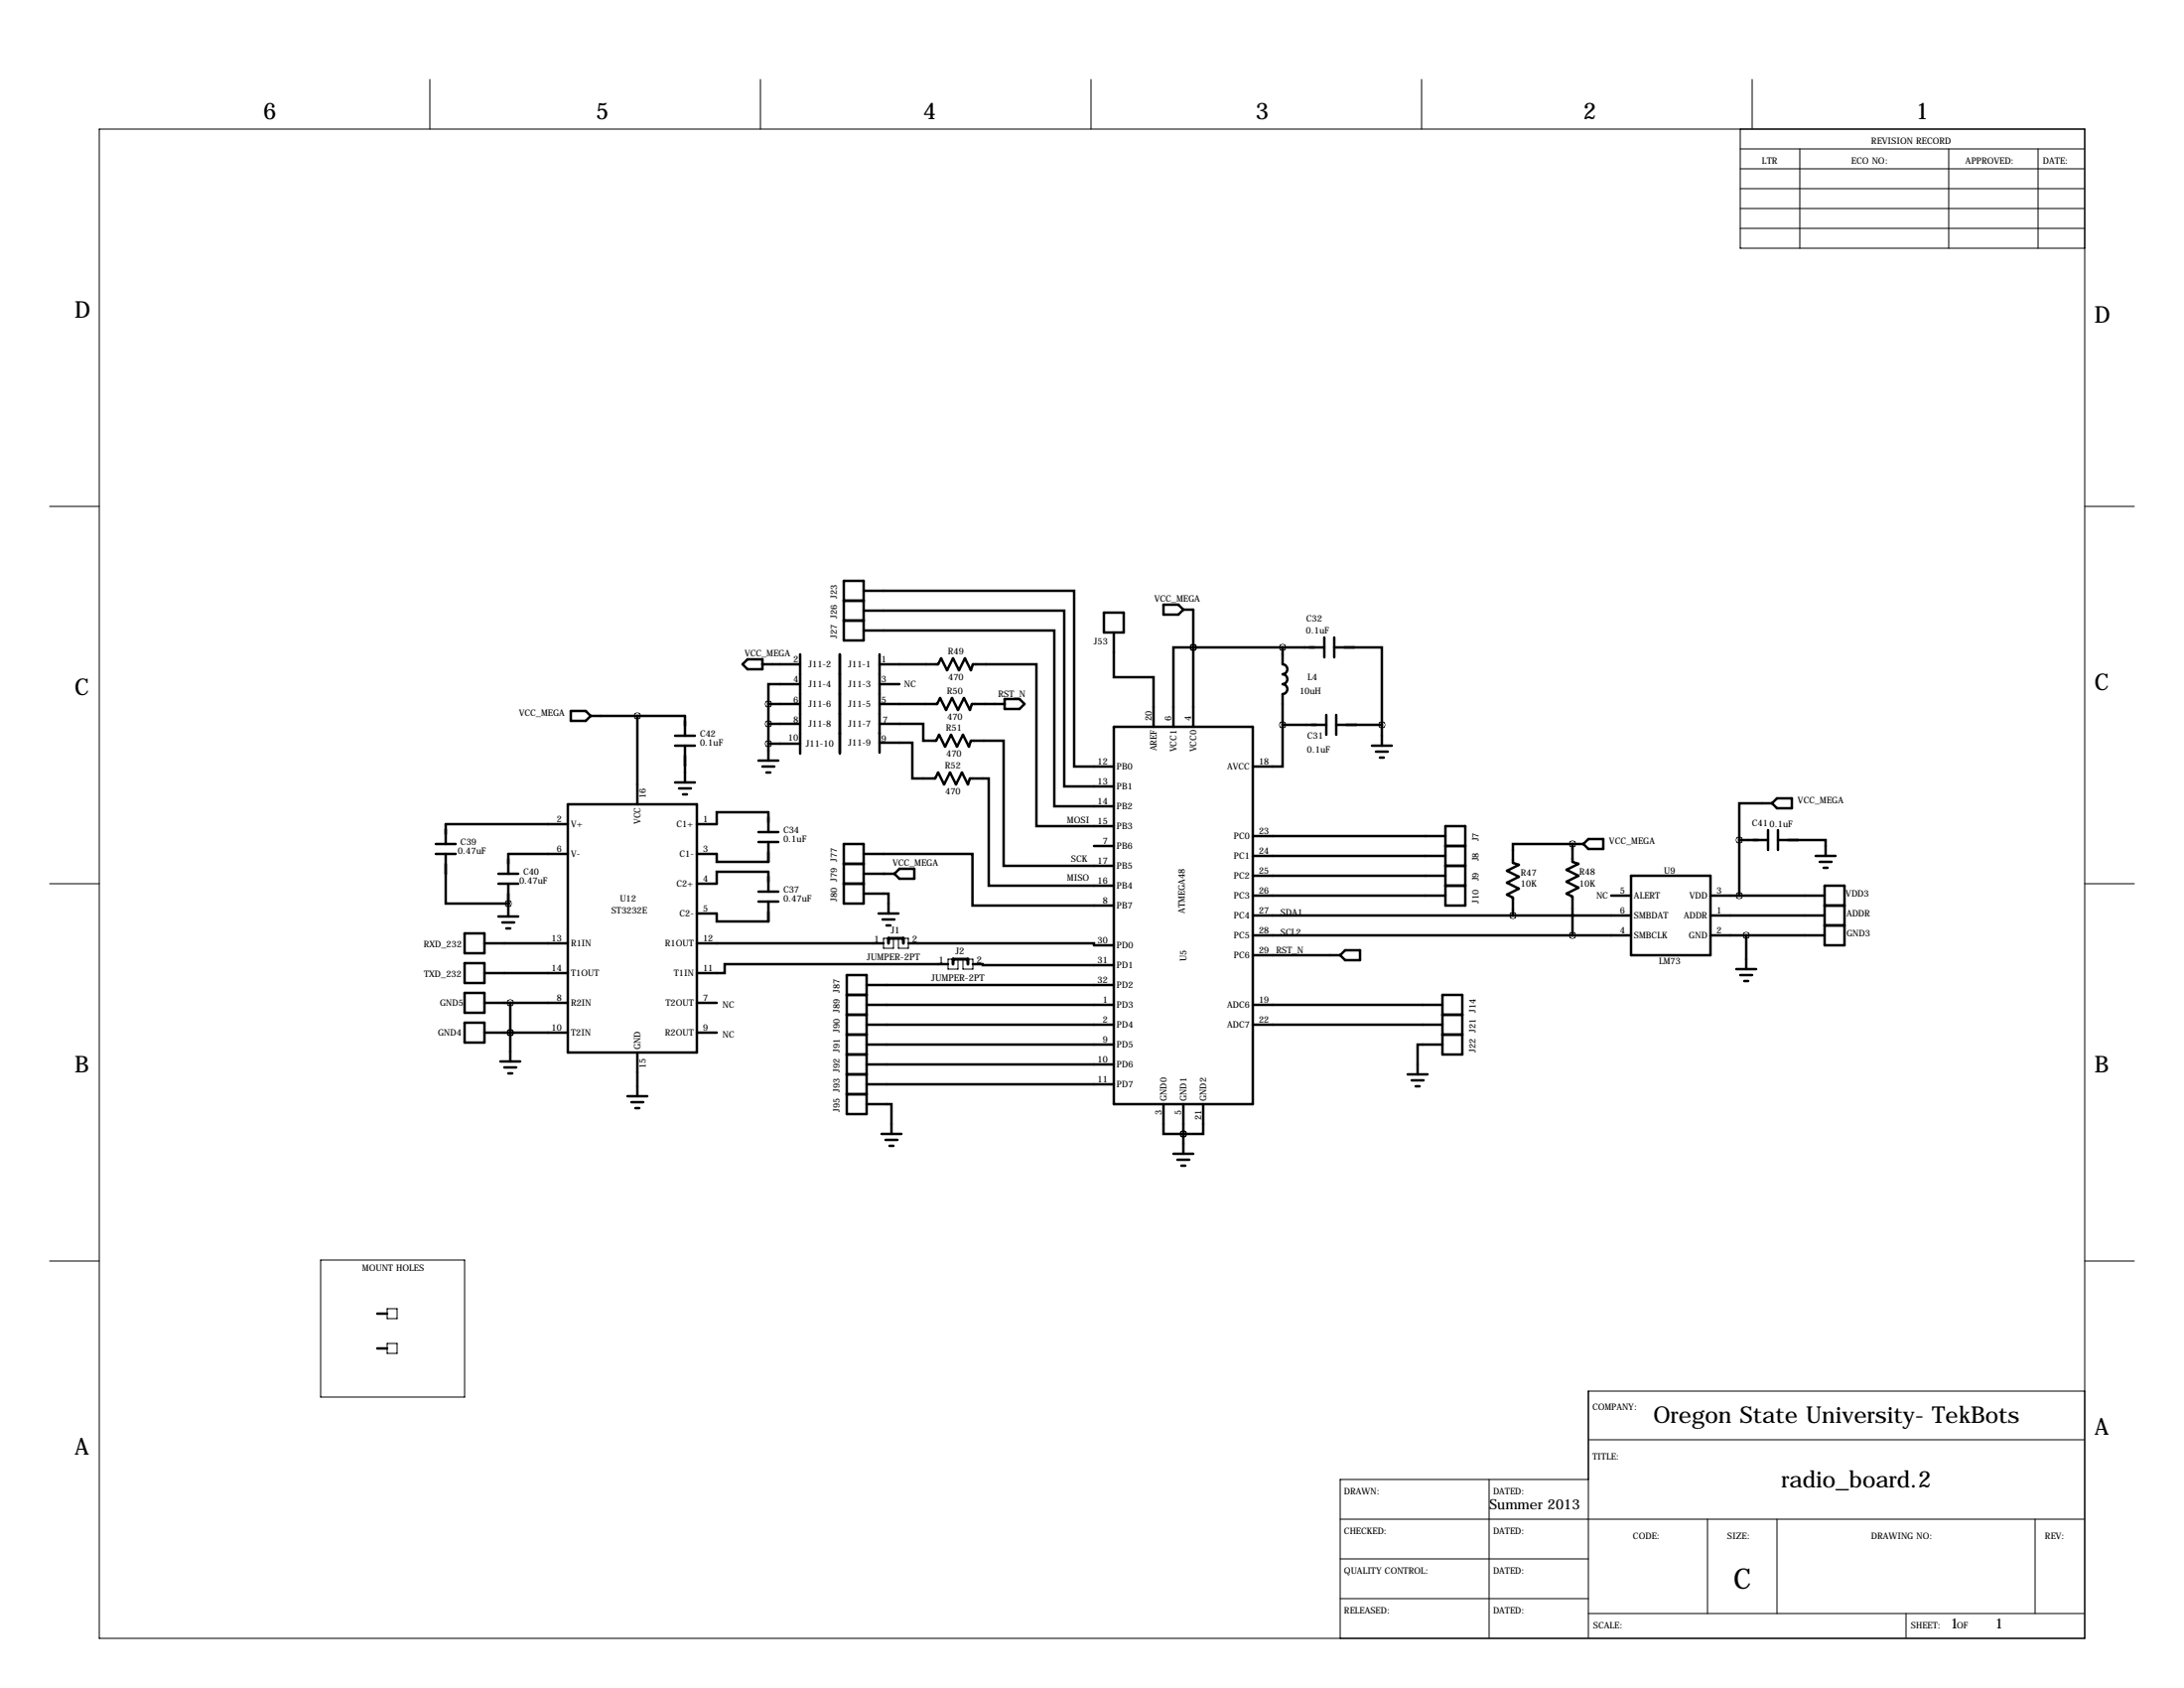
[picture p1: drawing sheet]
<svg xmlns="http://www.w3.org/2000/svg" width="559mm" height="432mm" viewBox="0 0 559 432" stroke-linecap="round" stroke-linejoin="round" font-family="sans-serif">
<g fill="none" stroke="#000" stroke-width=".25">
<path d="M25.4 33h508v386.1h-508zM110 20.3v12.7M194.6 20.3v12.7M279.1 20.3v12.7M363.7 20.3v12.7M445.3 38.1h88.1M445.3 33v30.5h88.1M448.3 20.3v12.7M460.5 38.1v25.4M498.6 38.1v25.4M521.5 38.1v25.4M445.3 48.3h88.1"/>
<path d="M445.3 43.2h88.1M445.3 53.3h88.1M445.3 58.4h88.1M12.7 129.5h12.7M533.4 129.5h12.7M12.7 226.1h12.7M533.4 226.1h12.7M226.1 240h2.5v2.6h-2.5zM229.9 240h2.5v2.6h-2.5zM242.6 245.4h2.5v2.5h-2.5zM246.4 245.4h2.5v2.5h-2.5zM12.7 322.6h12.7"/>
<path d="M82 322.3h36.9v35.1h-36.9zM99.1 334.8h2.5v2.5h-2.5zM533.4 322.6h12.7M99.1 343.7h2.5v2.5h-2.5zM533.4 355.9h-127v63.2M381 378.5v40.6M406.4 368.3h127M406.4 378.5h-63.5v40.6M342.9 388.6h190.5M342.9 398.8h63.5M436.9 388.6v24.1M454.7 388.6v24.1"/>
<path d="M520.7 388.6v24.1M342.9 408.9h63.5M406.4 412.7h127M487.7 412.7v6.4"/>
</g>
<g fill="none" stroke="#000" stroke-width=".63">
<path d="M215.9 153.7h5.1M215.9 148.6h5.1v15.2h-5.1zM215.9 158.8h5.1M221 156.2h51.3v45h12.7M221 151.1h53.8v45h10.2M282.4 156.7h5.1v5.1h-5.1zM297.7 154.7h3.8l1.3 1.3-1.3 1.2h-3.8zM302.8 156h2.5v29.9M190 169.9l1.3-1.2h3.8v2.5h-3.8zM195.1 169.9h9.6M204.7 175h-8.1v5.1M204.7 167.4v25.4"/>
<path d="M214.9 167.4v25.4M221 161.3h48.7v44.9h15.3M225 169.9h15l.8-1.5 1.5 3 1.5-3 1.6 3 1.5-3 1.5 3 .5-1.5h16.3v41.4h19.8M225 167.4v25.1M225 175h5.1M257 178.8h3.9l1.2 1.3-1.2 1.3h-3.9zM285 161.8v11.4h10.1v12.7M305.3 165.6h-5.1v20.3M305.3 165.6h.1M305.3 165.6h33.5M328.2 165.6v4.3a1.27 1.27 0 0 1 1.2 1.3 1.27 1.27 0 0 1-1.2 1.3 1.27 1.27 0 0 1 1.2 1.2 1.27 1.27 0 0 1-1.2 1.3 1.27 1.27 0 0 1 1.2 1.3 1.27 1.27 0 0 1-1.2 1.2v7.9M338.8 163.1v5"/>
<path d="M341.4 165.6h12.2v19.8M341.4 163.1v5M146 181.9h3.9l1.2 1.2-1.2 1.3h-3.9zM151.1 183.1h24.2v5.1M163.1 183.1v22.6M172.7 188.2h5.1M172.7 190.8h5.1M175.3 190.8v9.4M194.1 194.6h5M195.1 196.1h3M196.1 197.6h1M196.6 180.1v14.5"/>
<path d="M196.6 180.1h8.1M196.6 185.2h8.1M196.6 190.2h8.1M225 185.2h11.2v4.3h3.3l.8-1.5 1.5 3 1.5-3 1.6 3 1.5-3 1.5 3 .5-1.5h8.4v32h28.2M225 190h8.4v9.1h5.9l.7-1.5 1.6 3.1 1.5-3.1 1.5 3.1 1.5-3.1 1.5 3.1 .6-1.6h4.8v27.5h32M225 180.1h14.8l.7-1.5 1.6 3 1.5-3 1.5 3 1.5-3 1.6 3 .5-1.5h8.3M285 185.9h35.5v96.5h-35.5zM328.2 185.4v10.7h-7.7M328.2 185.4h11.1M339.3 182.9v5.1M341.9 185.4h11.7M341.9 182.9v5.1"/>
<path d="M351 190.8h5.1M352 192.3h3.1M353.1 193.8h1M353.6 185.4v5.4M111.5 215.9h5.1M111.5 218.4h5.1M114 218.4v12.7h16M145.3 218.4h-15.3v5.1M145.3 210.8h-31.3v5.1M145.3 205.7h33v63.5h-33zM172.7 200.2h5.1M173.7 201.7h3.1"/>
<path d="M174.8 203.2h1M178.3 210.8h5.1v-3h13.2v5.1M194.1 212.9h5M194.1 215.4h5M196.6 215.4v5.1h-13.2v-2.1h-5.1M215.9 215.9h5.1v15.2h-5.1zM221 218.4h27.8v13.2h36.2M279.9 216.4h5.1M320.5 218.9h49.3M320.5 213.9h49.3M369.8 216.4h5.1M369.8 211.3h5.1v20.3h-5.1z"/>
<path d="M402.3 215.9h-15.2v4.8l1.5 .5-3 1.6 3 1.5-3 1.5 3 1.5-3 1.6 1.5 .7v4.6M402.3 215.9h2.8M402.3 215.9v4.6l1.6 .5-3.1 1.5 3.1 1.5-3.1 1.6 3.1 1.5-3.1 1.5 1.5 .8v9.9M405.1 215.9l1.3-1.3h3.8v2.6h-3.8zM445 214.9h7.4M445 214.9v14.2M452.4 212.3v5.1M453.4 205.5h-8.4v9.4M453.4 205.5l1.3-1.3h3.8v2.6h-3.8zM454.9 214.9h12.2v4M454.9 212.3v5.1M464.6 218.9h5"/>
<path d="M118.9 238.8h5.1v5h-5.1zM127.5 226.1h5.1M127.5 223.5h5.1M127.5 234.4h5.1M128.5 236h3.1M129.5 237.5h1.1M130 231.1h.1M130 226.1v8.3M178.3 226.1h5.1v-3.1h13.2v5.1M194.1 228.1h5M194.1 230.6h5M196.6 230.6v5.1h-13.2v-2h-5.1"/>
<path d="M215.9 221h5.1M215.9 226.1h5.1M221 228.6h6.3v5.1M221 223.5h7.9M224.8 233.7h5.1M225.8 235.2h3.1M226.8 236.7h1M228.9 223.5l1.2-1.3h3.8v2.6h-3.8zM320.5 224h49.3M320.5 229.1h49.3M320.5 234.2h96.8M320.5 239.3h96.8"/>
<path d="M369.8 221.5h5.1M369.8 226.6h5.1M412.2 229.1h5.1M417.3 224h20.3v20.3h-20.3zM437.6 229.1h29.3M437.6 234.2h29.3M437.6 239.3h29.3M446.8 239.3v8.6M465.6 220.5h3M466.6 222h1M466.9 231.6h5M466.9 226.6h5v15.2h-5z"/>
<path d="M466.9 236.7h5M118.9 246.4h5.1v5.1h-5.1zM118.9 254h5.1v5.1h-5.1zM124 248.9h21.3M124 241.3h21.3M124 256.5h21.3M130.6 256.5v15M178.3 241.3h47.8M178.3 256.5h5.1M216.7 259.6h5M216.7 254.5h5M216.7 249.4h5v35.6h-5z"/>
<path d="M221.7 257h63.3M221.7 252h63.3M232.4 241.3h47.5v.5h5.1M242.6 246.6h-57.2v2.3h-7.1M248.9 246.6h2.6v.3h33.5M320.5 257h48.6M320.5 244.3h22.4M344.2 243.1h3.8v2.5h-3.8l-1.3-1.3zM369.1 259.6h5M369.1 254.5h5v15.2h-5zM444.2 247.9h5.1M445.3 249.4h3"/>
<path d="M446.3 251h1M118.9 261.6h5.1v5.1h-5.1zM124 264.2h21.3M128 271.5h5.1M129 273h3.1M130 274.6h1.1M130.6 264.2h.1M163.1 269.2v11.2M178.3 264.2h5.1M216.7 264.7h5M216.7 269.7h5M216.7 274.8h5"/>
<path d="M216.7 279.9h5M221.7 262.1h63.3M221.7 277.4h63.3M221.7 272.3h63.3M221.7 267.2h63.3M320.5 262.1h48.6M360.2 274.8h5.1M361.2 276.4h3M362.2 277.9h1M369.1 267.2h-6.4v7.6M369.1 264.7h5M160.5 280.4h5.1"/>
<path d="M161.5 281.9h3.1M162.6 283.5h1M221.7 282.4h6.4v7.7M225.6 290.1h5M226.6 291.6h3M227.6 293.1h1M297.7 282.4v7.7h5.1M300.2 295.1h5.1M301.2 296.7h3.1M302.3 298.2h1M302.8 290.1h.1M302.8 282.4v12.7"/>
<path d="M307.8 282.4v7.7h-5M96.5 336h2.6M96.5 344.9h2.6"/>
</g>
<path d="M227.3 241.3v-1.3h3.8v1.3M243.8 246.6v-1.2h3.8v1.2" fill="none" stroke="#000" stroke-width=".76"/>
<path d="M302.7 290.1a.06 .06 0 0 0 .1 0 .06 .06 0 0 0-.1 0zM302.7 290.1a.06 .06 0 0 0 .1 0 .06 .06 0 0 0-.1 0zM328.1 165.6a.06 .06 0 0 0 .1 0 .06 .06 0 0 0-.1 0zM305.2 165.6a.1 .1 0 0 0 .2 0 .1 .1 0 0 0-.2 0zM402.3 215.9a.06 .06 0 0 0 .1 0 .06 .06 0 0 0-.1 0zM387 234.2a.1 .1 0 0 0 .2 0 .1 .1 0 0 0-.2 0zM196.5 190.2a.1 .1 0 0 0 .2 0 .1 .1 0 0 0-.2 0zM196.5 185.2a.1 .1 0 0 0 .2 0 .1 .1 0 0 0-.2 0zM196.5 180.1a.1 .1 0 0 0 .2 0 .1 .1 0 0 0-.2 0zM446.7 239.3a.06 .06 0 0 0 .1 0 .06 .06 0 0 0-.1 0zM305.2 165.6a.1 .1 0 0 0 .2 0 .1 .1 0 0 0-.2 0zM163 183.1a.06 .06 0 0 0 .1 0 .06 .06 0 0 0-.1 0zM444.9 229.1a.1 .1 0 0 0 .2 0 .1 .1 0 0 0-.2 0zM353.5 185.4a.06 .06 0 0 0 .1 0 .06 .06 0 0 0-.1 0zM328.1 185.4a.06 .06 0 0 0 .1 0 .06 .06 0 0 0-.1 0zM130 231.1a.06 .06 0 0 0 .1 0 .06 .06 0 0 0-.1 0zM130.5 264.2a.06 .06 0 0 0 .1 0 .06 .06 0 0 0-.1 0zM130.5 264.2a.06 .06 0 0 0 .1 0 .06 .06 0 0 0-.1 0zM402.3 239.3a.06 .06 0 0 0 .1 0 .06 .06 0 0 0-.1 0zM130.5 256.5a.06 .06 0 0 0 .1 0 .06 .06 0 0 0-.1 0zM444.9 214.9a.1 .1 0 0 0 .2 0 .1 .1 0 0 0-.2 0z" fill="#000" stroke="#000" stroke-width="1.7"/>
<text font-size="7.3" x="443.5" y="406.4">C</text>
<g font-size="5.9">
<text x="67.3" y="30.5">6</text>
<text x="152.4" y="30.5">5</text>
<text x="236.2" y="30.5">4</text>
<text x="321.3" y="30.5">3</text>
<text x="405.1" y="30.5">2</text>
<text x="490.2" y="30.5">1</text>
<text x="19" y="81.3">D</text>
<text x="535.9" y="82.6">D</text>
<text x="19" y="177.8">C</text>
<text x="535.9" y="176.5">C</text>
<text x="19" y="274.3">B</text>
<text x="535.9" y="274.3">B</text>
<text x="423" y="364">Oregon State University- TekBots</text>
<text x="535.9" y="367">A</text>
<text x="19" y="372.1">A</text>
<text x="455.8" y="380.5">radio_board.2</text>
</g>
<g font-size="3.6">
<text x="381" y="386.1">Summer 2013</text>
<text x="499.1" y="416.6">1</text>
<text x="510.5" y="416.6">1</text>
</g>
<g font-size="2.4">
<text x="228" y="238.8">J1</text>
<text x="221.8" y="245.5">JUMPER-2PT</text>
<text x="223.7" y="241">1</text>
<text x="233.4" y="241">2</text>
<text x="244.5" y="244.1">J2</text>
<text x="238.3" y="250.8">JUMPER-2PT</text>
<text x="240.2" y="246.4">1</text>
<text x="249.9" y="246.4">2</text>
</g>
<g font-size="2.3">
<text x="450.8" y="41.9">LTR</text>
<text x="473.7" y="41.9">ECO NO:</text>
<text x="478.8" y="36.8">REVISION RECORD</text>
<text x="502.9" y="41.9">APPROVED:</text>
<text x="522.7" y="41.9">DATE:</text>
<text x="295.4" y="153.9">VCC_MEGA</text>
<text x="334.2" y="159.1">C32</text>
<text x="190.5" y="167.9">VCC_MEGA</text>
<text x="214.1" y="163.3" transform="rotate(-90 214.1 163.3)">J27 J26 J23</text>
<text x="242.6" y="167.4">R49</text>
<text x="279.9" y="164.8">J53</text>
<text x="334.2" y="162.1">0.1uF</text>
<text x="202.9" y="169.4">2</text>
<text x="206.9" y="170.7">J11-2</text>
<text x="217.1" y="170.7">J11-1</text>
<text x="225.6" y="169.4">1</text>
<text x="202.9" y="174.5">4</text>
<text x="202.9" y="179.8">6</text>
<text x="206.9" y="175.8">J11-4</text>
<text x="217.1" y="175.8">J11-3</text>
<text x="225.6" y="174.5">3</text>
<text x="225.6" y="179.8">5</text>
<text x="231.4" y="175.8">NC</text>
<text x="242.3" y="177.5">R50</text>
<text x="242.6" y="174.1">470</text>
<text x="255.4" y="178.3">RST_N</text>
<text x="332.5" y="177.5">10uH</text>
<text x="334.5" y="174.1">L4</text>
<text x="132.8" y="183.1">VCC_MEGA</text>
<text x="202.9" y="184.9">8</text>
<text x="206.9" y="180.8">J11-6</text>
<text x="206.9" y="185.9">J11-8</text>
<text x="217.1" y="180.8">J11-5</text>
<text x="217.1" y="185.9">J11-7</text>
<text x="225.8" y="184.9">7</text>
<text x="242.4" y="184.2">470</text>
<text x="294.6" y="184.4" transform="rotate(-90 294.6 184.4)">20</text>
<text x="299.7" y="184.4" transform="rotate(-90 299.7 184.4)">6</text>
<text x="304.8" y="184.4" transform="rotate(-90 304.8 184.4)">4</text>
<text x="179.1" y="188.5">C42</text>
<text x="179.1" y="190.8">0.1uF</text>
<text x="201.7" y="189.5">10</text>
<text x="206.2" y="191">J11-10</text>
<text x="217.1" y="190.8">J11-9</text>
<text x="225.6" y="189.7">9</text>
<text x="242.1" y="186.9">R51</text>
<text x="334.5" y="189.1">C31</text>
<text x="241.8" y="196.6">R52</text>
<text x="242.1" y="193.6">470</text>
<text x="280.8" y="195.6">12</text>
<text x="285.7" y="196.9">PB0</text>
<text x="296" y="192.1" transform="rotate(-90 296 192.1)">AREF</text>
<text x="301" y="192.4" transform="rotate(-90 301 192.4)">VCC1</text>
<text x="306.1" y="192.4" transform="rotate(-90 306.1 192.4)">VCC0</text>
<text x="314" y="196.9">AVCC</text>
<text x="322.1" y="195.6">18</text>
<text x="334.4" y="192.5">0.1uF</text>
<text x="241.9" y="203.3">470</text>
<text x="280.8" y="200.7">13</text>
<text x="285.7" y="202">PB1</text>
<text x="165.2" y="204.2" transform="rotate(-90 165.2 204.2)">16</text>
<text x="280.8" y="205.7">14</text>
<text x="285.7" y="207.1">PB2</text>
<text x="460" y="205.5">VCC_MEGA</text>
<text x="142.4" y="210.3">2</text>
<text x="146" y="211.6">V+</text>
<text x="163.9" y="210.8" transform="rotate(-90 163.9 210.8)">VCC</text>
<text x="173.1" y="211.6">C1+</text>
<text x="179.8" y="210.3">1</text>
<text x="200.4" y="213.1">C34</text>
<text x="200.4" y="215.5">0.1uF</text>
<text x="273" y="210.6">MOSI</text>
<text x="280.8" y="210.8">15</text>
<text x="282.1" y="215.9">7</text>
<text x="285.7" y="212.1">PB3</text>
<text x="315.7" y="214.7">PC0</text>
<text x="322.1" y="213.4">23</text>
<text x="378.3" y="215.2" transform="rotate(-90 378.3 215.2)">J7</text>
<text x="411.7" y="215.9">VCC_MEGA</text>
<text x="448.3" y="211.4">C41</text>
<text x="452.8" y="211.6">0.1uF</text>
<text x="117.1" y="218.5">0.47uF</text>
<text x="117.9" y="216.2">C39</text>
<text x="142.4" y="217.9">6</text>
<text x="146" y="219.2">V-</text>
<text x="173.9" y="219.2">C1-</text>
<text x="179.8" y="217.9">3</text>
<text x="228.3" y="221.5">VCC_MEGA</text>
<text x="274.1" y="220.5">SCK</text>
<text x="280.8" y="221">17</text>
<text x="285.7" y="217.2">PB6</text>
<text x="315.7" y="219.8">PC1</text>
<text x="322.1" y="218.4">24</text>
<text x="378.3" y="220.3" transform="rotate(-90 378.3 220.3)">J8</text>
<text x="132.8" y="226.1">0.47uF</text>
<text x="133.9" y="223.8">C40</text>
<text x="173.1" y="226.9">C2+</text>
<text x="179.8" y="225.6">4</text>
<text x="273" y="225.3">MISO</text>
<text x="280.8" y="226.1">16</text>
<text x="285.7" y="222.3">PB5</text>
<text x="285.7" y="227.4">PB4</text>
<text x="315.7" y="224.8">PC2</text>
<text x="322.1" y="223.5">25</text>
<text x="378.3" y="225.4" transform="rotate(-90 378.3 225.4)">J9</text>
<text x="389.1" y="224.1">R47</text>
<text x="389.1" y="226.8">10K</text>
<text x="404.1" y="223.9">R48</text>
<text x="404.1" y="226.8">10K</text>
<text x="425.8" y="223.5">U9</text>
<text x="156.4" y="233.8">ST3232E</text>
<text x="158.6" y="230.6">U12</text>
<text x="179.8" y="233.2">5</text>
<text x="200.4" y="228.3">C37</text>
<text x="200.4" y="230.7">0.47uF</text>
<text x="214.1" y="230.6" transform="rotate(-90 214.1 230.6)">J80 J79 J77</text>
<text x="282.1" y="231.1">8</text>
<text x="285.7" y="232.5">PB7</text>
<text x="303.1" y="233.7" transform="rotate(-90 303.1 233.7)">ATMEGA48</text>
<text x="315.7" y="229.9">PC3</text>
<text x="322.1" y="228.6">26</text>
<text x="322.1" y="233.7">27</text>
<text x="378.3" y="231.1" transform="rotate(-90 378.3 231.1)">J10</text>
<text x="408.4" y="229.9">NC</text>
<text x="414.5" y="233.7">6</text>
<text x="414.5" y="228.6">5</text>
<text x="418.1" y="229.9">ALERT</text>
<text x="432.3" y="229.9">VDD</text>
<text x="439.2" y="233.7">1</text>
<text x="439.2" y="228.6">3</text>
<text x="472.3" y="229.5">VDD3</text>
<text x="173.9" y="234.5">C2-</text>
<text x="315.7" y="235">PC4</text>
<text x="322.1" y="238.8">28</text>
<text x="327.7" y="234.2">SDA1</text>
<text x="327.7" y="239.3">SCL2</text>
<text x="414.5" y="238.8">4</text>
<text x="418.1" y="235">SMBDAT</text>
<text x="430.8" y="235">ADDR</text>
<text x="439.2" y="238.8">2</text>
<text x="472.5" y="239.6">GND3</text>
<text x="472.5" y="234.5">ADDR</text>
<text x="108.4" y="242.3">RXD_232</text>
<text x="141.1" y="240.8">13</text>
<text x="146" y="242.1">R1IN</text>
<text x="170.2" y="242.1">R1OUT</text>
<text x="179.8" y="240.8">12</text>
<text x="280.8" y="241.3">30</text>
<text x="285.7" y="242.6">PD0</text>
<text x="303.5" y="245.9" transform="rotate(-90 303.5 245.9)">U5</text>
<text x="315.7" y="240.1">PC5</text>
<text x="315.7" y="245.2">PC6</text>
<text x="322.1" y="243.8">29</text>
<text x="326.5" y="243.8">RST_N</text>
<text x="418.1" y="240.1">SMBCLK</text>
<text x="432.1" y="240.1">GND</text>
<text x="108.5" y="249.9">TXD_232</text>
<text x="141.1" y="248.4">14</text>
<text x="146" y="249.7">T1OUT</text>
<text x="172.4" y="249.7">T1IN</text>
<text x="179.8" y="248.4">11</text>
<text x="280.8" y="246.4">31</text>
<text x="280.8" y="251.5">32</text>
<text x="285.7" y="247.7">PD1</text>
<text x="424.5" y="246.7">LM73</text>
<text x="112.5" y="257.3">GND5</text>
<text x="142.4" y="256">8</text>
<text x="146" y="257.3">R2IN</text>
<text x="170.3" y="257.3">T2OUT</text>
<text x="179.8" y="256">7</text>
<text x="184.9" y="257.8">NC</text>
<text x="282.1" y="256.5">1</text>
<text x="285.7" y="257.9">PD3</text>
<text x="285.7" y="252.8">PD2</text>
<text x="314" y="257.9">ADC6</text>
<text x="322.1" y="256.5">19</text>
<text x="141.1" y="263.7">10</text>
<text x="179.8" y="263.7">9</text>
<text x="282.1" y="261.6">2</text>
<text x="285.7" y="262.9">PD4</text>
<text x="314" y="262.9">ADC7</text>
<text x="322.1" y="261.6">22</text>
<text x="112" y="265">GND4</text>
<text x="146" y="265">T2IN</text>
<text x="163.9" y="268.5" transform="rotate(-90 163.9 268.5)">GND</text>
<text x="170.2" y="265">R2OUT</text>
<text x="184.9" y="265.4">NC</text>
<text x="282.1" y="266.7">9</text>
<text x="285.7" y="268">PD5</text>
<text x="377.5" y="269.2" transform="rotate(-90 377.5 269.2)">J22 J21 J14</text>
<text x="165.2" y="273.4" transform="rotate(-90 165.2 273.4)">15</text>
<text x="280.8" y="271.8">10</text>
<text x="285.7" y="273.1">PD6</text>
<text x="280.8" y="276.9">11</text>
<text x="285.7" y="278.2">PD7</text>
<text x="298.5" y="281.7" transform="rotate(-90 298.5 281.7)">GND0</text>
<text x="303.6" y="281.7" transform="rotate(-90 303.6 281.7)">GND1</text>
<text x="308.7" y="281.7" transform="rotate(-90 308.7 281.7)">GND2</text>
<text x="214.9" y="284.5" transform="rotate(-90 214.9 284.5)">J95 J93 J92 J91 J90 J89 J87</text>
<text x="297.2" y="285.3" transform="rotate(-90 297.2 285.3)">3</text>
<text x="302.3" y="285.3" transform="rotate(-90 302.3 285.3)">5</text>
<text x="307.3" y="286.6" transform="rotate(-90 307.3 286.6)">21</text>
<text x="92.7" y="325.1">MOUNT HOLES</text>
<text x="407.4" y="360.7">COMPANY:</text>
<text x="407.4" y="373.4">TITLE:</text>
<text x="343.9" y="382.3">DRAWN:</text>
<text x="382" y="382.3">DATED:</text>
<text x="343.9" y="392.4">CHECKED:</text>
<text x="382" y="392.4">DATED:</text>
<text x="417.8" y="393.7">CODE:</text>
<text x="442" y="393.7">SIZE:</text>
<text x="478.8" y="393.7">DRAWING NO:</text>
<text x="523.2" y="393.7">REV:</text>
<text x="343.9" y="402.6">QUALITY CONTROL:</text>
<text x="382" y="402.6">DATED:</text>
<text x="343.9" y="412.7">RELEASED:</text>
<text x="382" y="412.7">DATED:</text>
<text x="407.7" y="416.6">SCALE:</text>
<text x="488.9" y="416.6">SHEET:</text>
<text x="500.7" y="416.6">OF</text>
</g>
</svg>
